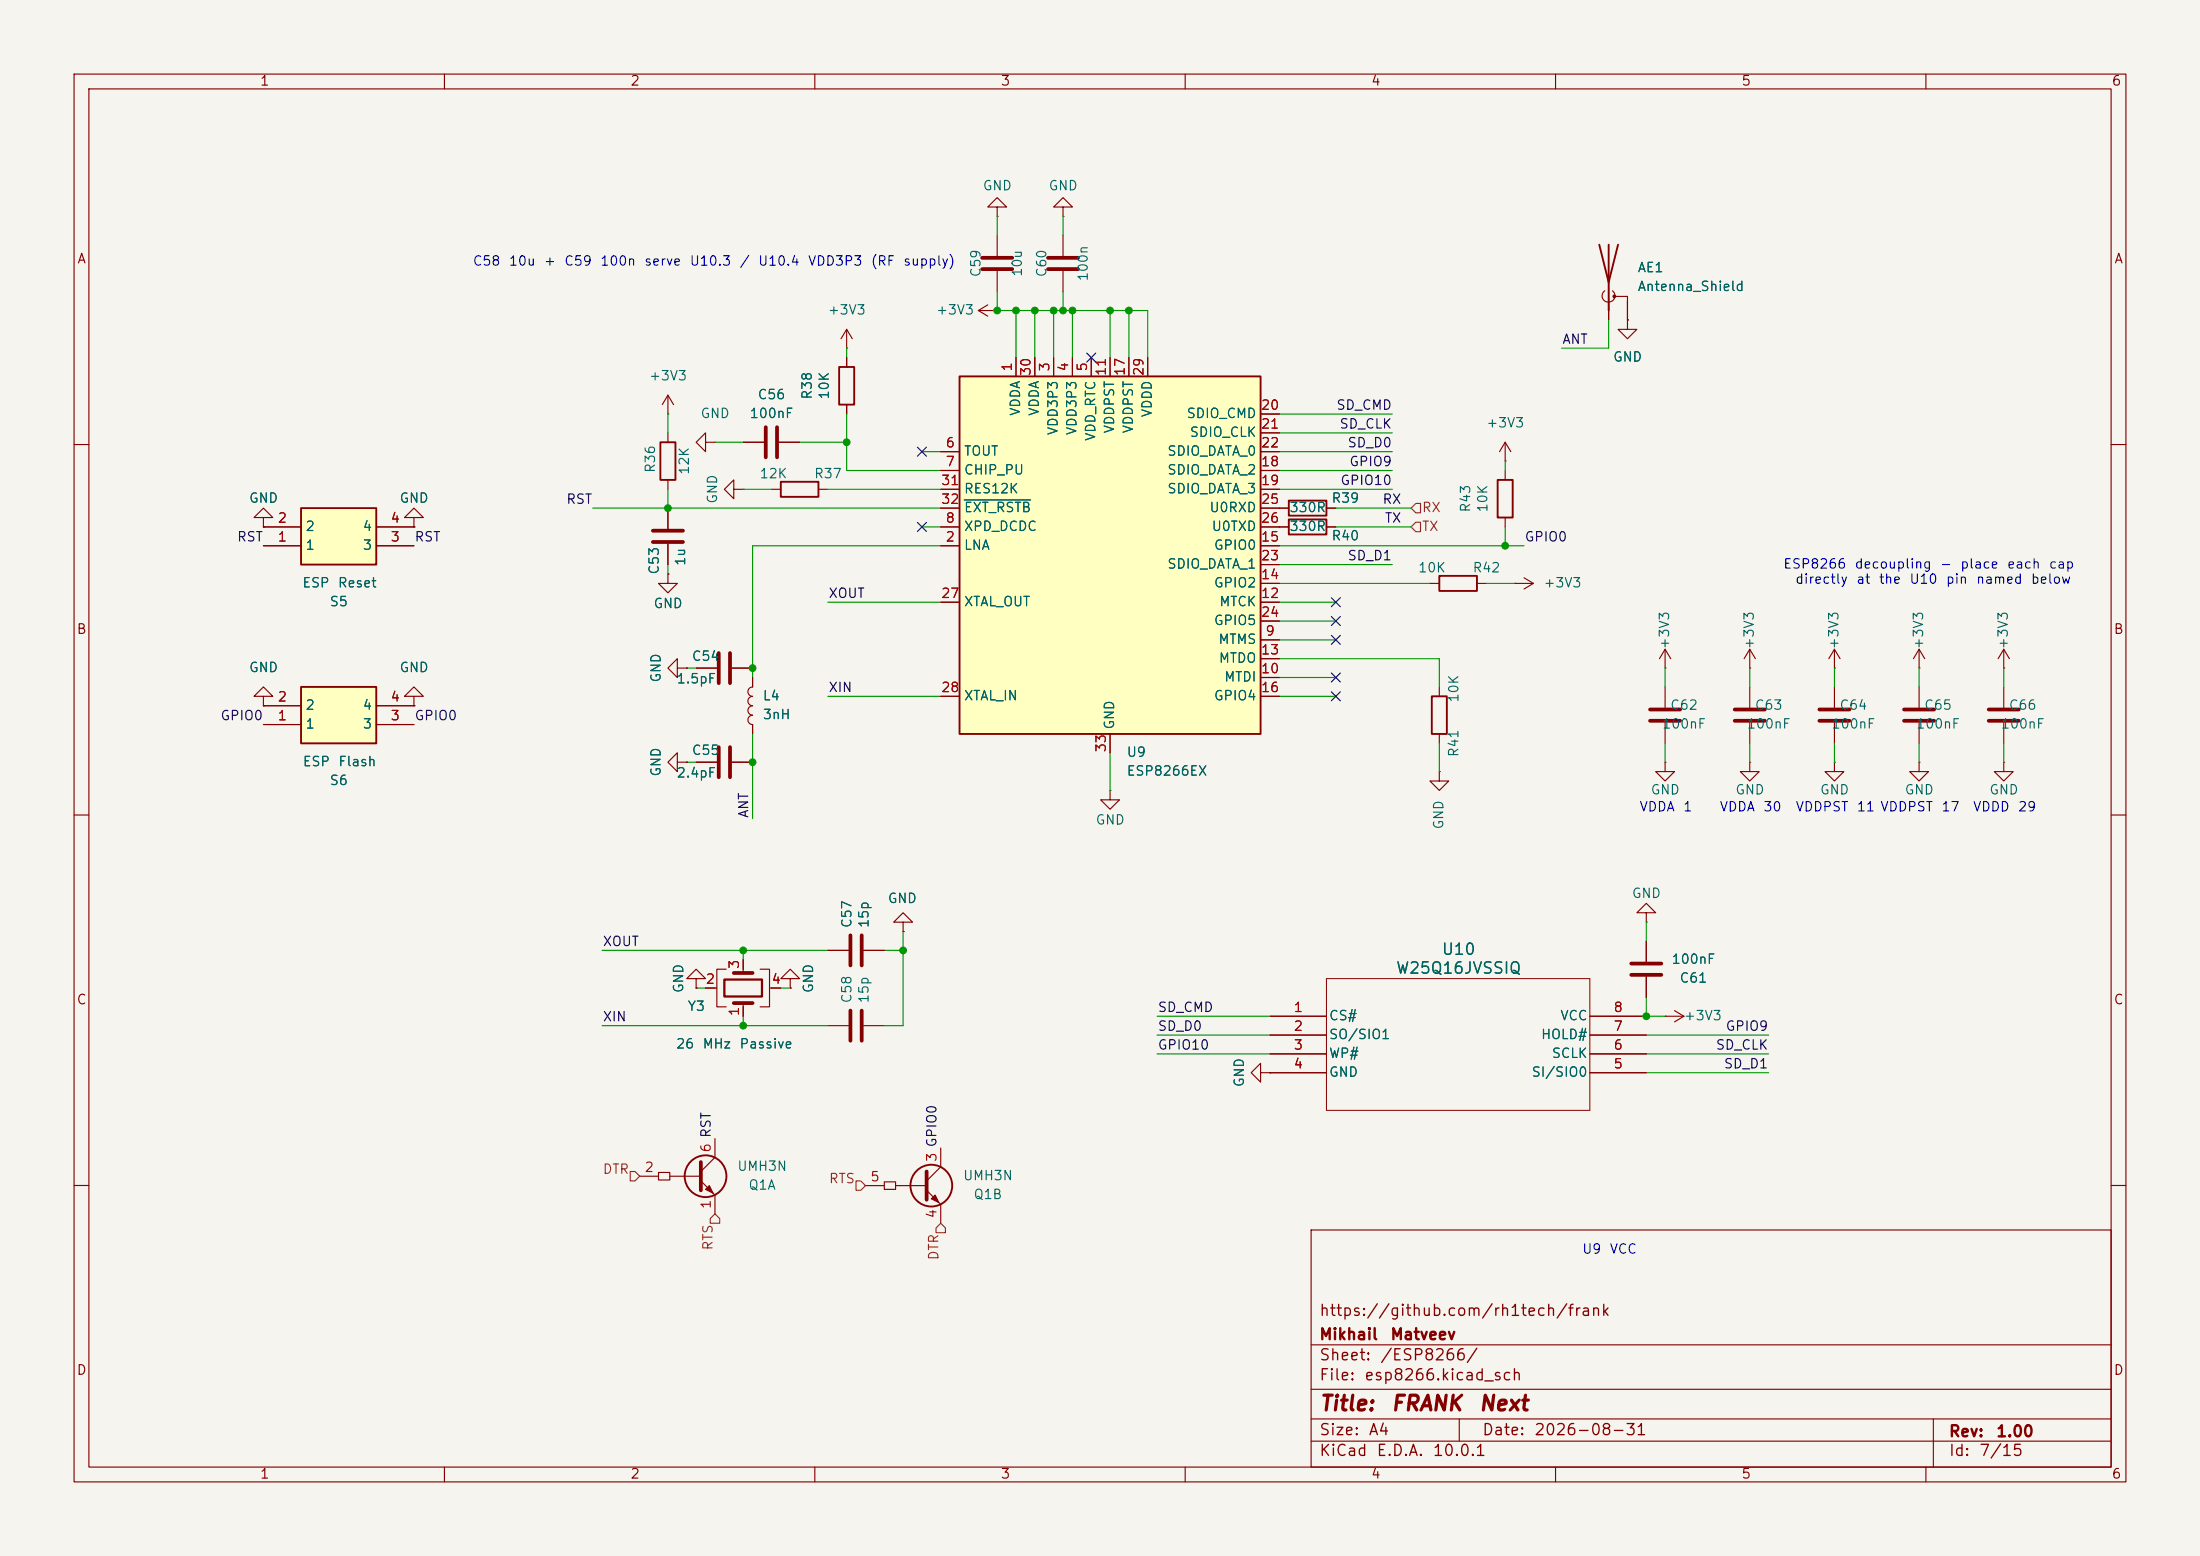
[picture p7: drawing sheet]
<svg xmlns="http://www.w3.org/2000/svg" width="297mm" height="210mm" viewBox="0 0 297 210" stroke-linecap="round" stroke-linejoin="round" font-family="sans-serif">
<path d="M0 0h297v210h-297z" fill="#f5f4ef" stroke="#f5f4ef" stroke-width=".14"/>
<g fill="none" stroke="#840000" stroke-width=".15">
<path d="M10 10h277v190h-277zM12 12h273v186h-273zM60 10v2M110 10v2M160 10v2M210 10v2M260 10v2M90.2 58.4v1.3M203.2 59.7v2.5M203.2 59.7l-.8 1.3M203.2 59.7l.8 1.3M219.7 43.2v1.3h1.3l-1.3 1.2-1.3-1.2h1.3"/>
<path d="M219.7 43.2h.1M10 60h2M90.2 64.8v1.2M90.2 68.6v2.8M90.2 73.4v2.8M172.7 68.6h1.3M179.1 68.6h1.2M203.2 62.2h.1M203.2 63.5v1.3M203.2 69.9v1.2M285 60h2M10 110h2"/>
<path d="M91.4 102.9v-1.3l-1.2 1.3 1.2 1.2v-1.2h1.3M92.7 102.9h.1M285 110h2M10 160h2M177 166h108v32h-108zM285 160h2M60 198v2M110 198v2M160 198v2M177 194.5h108M177 191.5h108M177 187.5h108"/>
<path d="M177 181.5h108M197 191.5v3M210 198v2M260 198v2M261 191.5v6.5"/>
</g>
<path d="M89.2 59.7h2v5.1h-2zM174 67.6h5.1v2h-5.1zM202.2 64.8h2v5.1h-2z" fill="none" stroke="#840000" stroke-width=".25"/>
<path d="M88.1 71.6h4.1M88.1 73.2h4.1" fill="none" stroke="#840000" stroke-width=".51"/>
<path d="M40.6 92.7h10.2v7.6h-10.2z" fill="#ffffc2"/>
<path d="M40.6 92.7h10.2v7.6h-10.2z" fill="none" stroke="#840000" stroke-width=".25"/>
<path d="M35.6 97.8h5M35.6 95.3h5M50.8 97.8h5.1M50.8 95.3h5.1M55.9 94h1.2l-1.2-1.3-1.3 1.3h1.3v1.3M55.9 95.3h.1" fill="none" stroke="#840000" stroke-width=".15"/>
<path d="M129.5 50.8h40.7v48.3h-40.7z" fill="#ffffc2"/>
<path d="M129.5 50.8h40.7v48.3h-40.7zM193.3 94h2v5.1h-2z" fill="none" stroke="#840000" stroke-width=".25"/>
<g fill="none" stroke="#840000" stroke-width=".15">
<path d="M134.6 27.9h1.3l-1.3-1.2-1.3 1.2h1.3v1.3M134.6 29.2h.1M134.6 31.8v2.7M134.6 36.6v2.8M143.5 27.9h1.3l-1.3-1.2-1.3 1.2h1.3v1.3M143.5 29.2h.1M143.5 31.8v2.7M143.5 36.6v2.8M137.2 48.3v2.5M139.7 48.3v2.5M142.2 48.3v2.5M144.8 48.3v2.5"/>
<path d="M147.3 48.3v2.5M149.9 48.3v2.5M152.4 48.3v2.5M154.9 48.3v2.5M170.2 55.9h2.5M170.2 58.4h2.5M35.6 69.9h1.2l-1.2-1.3-1.3 1.3h1.3v1.2M35.6 71.1h.1M55.9 69.9h1.2l-1.2-1.3-1.3 1.3h1.3v1.2M55.9 71.1h.1M90.2 77.5v1.2h1.2l-1.2 1.3-1.3-1.3h1.3M90.2 77.5h.1"/>
<path d="M127 73.7h2.5M127 61h2.5M127 63.5h2.5M127 71.1h2.5M127 66h2.5M127 68.6h2.5M170.2 73.7h2.5M170.2 61h2.5M170.2 63.5h2.5M170.2 71.1h2.5M170.2 78.7h2.5M170.2 66h2.5"/>
<path d="M170.2 76.2h2.5M170.2 68.6h2.5M35.6 94h1.2l-1.2-1.3-1.3 1.3h1.3v1.3M35.6 95.3h.1M91.4 90.2v-1.3l-1.2 1.3 1.2 1.2v-1.2h1.3M92.7 90.2h.1M94 90.2h2.8M98.8 90.2h2.8M101.6 91.4v1.3a.64 .64 0 0 0-.6 .7 .64 .64 0 0 0 .6 .6 .64 .64 0 0 0-.6 .6 .64 .64 0 0 0 .6 .7 .64 .64 0 0 0-.6 .6 .64 .64 0 0 0 .6 .6 .63 .63 0 0 0-.6 .7 .63 .63 0 0 0 .6 .6v1.3M127 81.3h2.5M127 94h2.5M149.9 99.1v2.5"/>
<path d="M170.2 86.4h2.5M170.2 91.4h2.5M170.2 81.3h2.5M170.2 88.9h2.5M170.2 94h2.5M170.2 83.8h2.5M194.3 92.7v1.3M194.3 99.1v1.2M149.9 106.7v1.3h1.2l-1.2 1.2-1.3-1.2h1.3M149.9 106.7h.1M194.3 104.1v1.3h1.3l-1.3 1.3-1.3-1.3h1.3M194.3 104.1h.1"/>
<path d="M121.9 124.5h1.3l-1.3-1.3-1.3 1.3h1.3v1.2M121.9 125.7h.1M171.4 137.2h7.7M171.4 139.7h7.7M214.6 137.2h7.6M214.6 139.7h7.6M171.4 142.2h7.7M171.4 144.8h7.7M214.6 142.2h7.6M214.6 144.8h7.6"/>
</g>
<path d="M130.2 67.5h8.9" fill="none" stroke="#006464" stroke-width=".15"/>
<path d="M132.6 34.8h4.1M132.6 36.3h4.1M141.5 34.8h4M141.5 36.3h4M97 88.1v4.1M98.6 88.1v4.1" fill="none" stroke="#840000" stroke-width=".51"/>
<path d="M179.1 132.1h35.5v17.8h-35.5z" fill="none" stroke="#840000" stroke-width=".14"/>
<path d="M40.6 68.6h10.2v7.6h-10.2z" fill="#ffffc2"/>
<g fill="none" stroke="#840000" stroke-width=".25">
<path d="M215.9 33l1.3 5.1 1.2-5.1M217.2 33v8.9M113.3 49.5h2v5.1h-2zM40.6 68.6h10.2v7.6h-10.2zM105.4 65h5.1v2.1h-5.1zM174 70.1h5.1v2h-5.1zM194.3 77.7h5.1v2.1h-5.1z"/>
<circle cx="95.2" cy="158.7" r="2.82"/>
<circle cx="125.7" cy="160" r="2.82"/>
</g>
<g fill="none" stroke="#840000" stroke-width=".15">
<path d="M216.7 39.2a.85 .85 0 0 0-.2 1.3 .85 .85 0 0 0 1.3 0 .85 .85 0 0 0-.1-1.3M217.2 38.1v5.1M90.2 55.9h.1M90.2 53.3l-.8 1.3M90.2 53.3l.7 1.3M90.2 53.3v2.6M95.2 59.7v-1.3l-1.2 1.3 1.2 1.3v-1.3h1.3M96.5 59.7h.1M100.3 59.7h2.8M105.2 59.7h2.7M114.3 47h.1M114.3 44.5v2.5"/>
<path d="M114.3 48.3v1.2M114.3 54.6v1.3M114.3 44.5l-.8 1.2M114.3 44.5l.8 1.2M132.1 41.9l1.2 .8M132.1 41.9h2.5M133.3 41.1l-1.2 .8M134.6 41.9h.1M137.2 48.3v2.5M139.7 48.3v2.5M142.2 48.3v2.5M144.8 48.3v2.5"/>
<path d="M147.3 48.3v2.5M149.9 48.3v2.5M152.4 48.3v2.5M154.9 48.3v2.5M170.2 55.9h2.5M170.2 58.4h2.5M217.9 40h1.8v3.2M219.7 43.2h.1M35.6 71.1h.1M35.6 73.7h5M35.6 71.1h5M50.8 73.7h5.1"/>
<path d="M50.8 71.1h5.1M55.9 71.1h.1M90.2 77.5h.1M90.2 68.6v2.8M90.2 73.4v2.8M99.1 66v-1.2l-1.3 1.2 1.3 1.3v-1.3h1.2M100.3 66h.1M104.1 66h1.3M110.5 66h1.3M127 73.7h2.5M127 71.1h2.5M127 66h2.5"/>
<path d="M127 61h2.5M127 63.5h2.5M127 68.6h2.5M170.2 73.7h2.5M170.2 71.1h3.8M170.2 78.7h2.5M170.2 66h2.5M170.2 61h2.5M170.2 63.5h2.5M170.2 76.2h2.5M170.2 68.6h3.8M179.1 71.1h1.2"/>
<path d="M179.1 68.6h1.2M193 78.7h1.3M199.4 78.7h1.3M204.5 78.7h.1M204.5 78.7h2.5M205.7 78l1.3 .7M207 78.7l-1.3 .8M35.6 95.3h.1M35.6 97.8h5M35.6 95.3h5M50.8 97.8h5.1M50.8 95.3h5.1"/>
<path d="M55.9 95.3h.1M92.7 90.2h.1M94 90.2h2.8M98.8 90.2h2.8M101.6 91.4v1.3M101.6 97.8v1.3M127 81.3h2.5M127 94h2.5M149.9 99.1v2.5M170.2 86.4h2.5M170.2 91.4h2.5M170.2 81.3h2.5"/>
<path d="M170.2 88.9h2.5M170.2 94h2.5M170.2 83.8h2.5M224.8 90.2h.1M224.8 87.6l-.8 1.3M224.8 87.6l.8 1.3M224.8 87.6v2.6M224.8 92.7v2.8M224.8 97.5v2.8M236.2 90.2h.1M236.2 87.6l-.7 1.3M236.2 87.6l.8 1.3"/>
<path d="M236.2 87.6v2.6M236.2 92.7v2.8M236.2 97.5v2.8M247.6 90.2h.1M247.6 87.6l-.7 1.3M247.6 87.6l.8 1.3M247.6 87.6v2.6M247.6 92.7v2.8M247.6 97.5v2.8M259.1 90.2h.1M259.1 87.6v2.6M259.1 92.7v2.8"/>
<path d="M259.1 97.5v2.8M259.1 87.6l-.8 1.3M259.1 87.6l.7 1.3M270.5 90.2h.1M270.5 87.6v2.6M270.5 92.7v2.8M270.5 97.5v2.8M270.5 87.6l-.8 1.3M270.5 87.6l.8 1.3M92.7 102.9h.1M94 102.9h2.8M98.8 102.9h2.8"/>
<path d="M224.8 102.9v1.2h1.3l-1.3 1.3-1.3-1.3h1.3M224.8 102.9h.1M236.2 102.9v1.2h1.3l-1.3 1.3-1.3-1.3h1.3M236.2 102.9h.1M247.6 102.9v1.2h1.3l-1.3 1.3-1.2-1.3h1.2M247.6 102.9h.1M259.1 102.9v1.2h1.2l-1.2 1.3-1.3-1.3h1.3M259.1 102.9h.1M270.5 102.9v1.2h1.3l-1.3 1.3-1.3-1.3h1.3M270.5 102.9h.1M94 132.1h1.2l-1.2-1.3-1.3 1.3h1.3v1.3M94 133.4h.1"/>
<path d="M95.2 133.4h1.6M98 130.8h-1.2v5.1h1.2M100.3 129.5v1.8M100.3 135.4v1.8M102.6 130.8h1.3v5.1h-1.3M103.9 133.4h1.5M106.7 132.1h1.2l-1.2-1.3-1.3 1.3h1.3v1.3M106.7 133.4h.1M111.8 128.3h2.8M111.8 138.4h2.8M116.6 128.3h2.8M116.6 138.4h2.8"/>
<path d="M121.9 125.7h.1M171.4 137.2h7.7M171.4 139.7h7.7M214.6 137.2h7.6M214.6 139.7h7.6M222.2 123.2h-1.2l1.2-1.3 1.3 1.3h-1.3v1.3M222.2 124.5h.1M222.2 127v2.8M222.2 131.8v2.8M224.8 137.2h.1M224.8 137.2h2.5M226.1 136.4l1.2 .8"/>
<path d="M227.3 137.2l-1.2 .7M86.4 158.8h2.5M88.9 158.2h1.5v1.1h-1.5zM90.4 158.8h4.1M94.6 159.4l1.9 1.9v2.5M96.5 153.7v2.5l-1.9 1.9M119.4 159.5h1.5v1h-1.5zM127 154.9v2.6l-1.9 1.9M170.2 144.8v-1.3l-1.3 1.3 1.3 1.3v-1.3h1.2M171.4 144.8h.1M171.4 142.2h7.7M171.4 144.8h7.7"/>
<path d="M214.6 142.2h7.6M214.6 144.8h7.6M116.8 160h2.6M120.9 160h4.1M125.1 160.7l1.9 1.9v2.5"/>
</g>
<g fill="none" stroke="#840000" stroke-width=".51">
<path d="M103.4 57.7v4M104.9 57.7v4M222.8 95.8h4M222.8 97.3h4M234.2 95.8h4.1M234.2 97.3h4.1M245.6 95.8h4.1M245.6 97.3h4.1M257 95.8h4.1M257 97.3h4.1M268.5 95.8h4M268.5 97.3h4"/>
<path d="M97 100.8v4.1M98.6 100.8v4.1M99.1 135.4h2.5M99.1 131.3h2.5M114.8 126.2v4.1M114.8 136.4v4.1M116.3 126.2v4.1M116.3 136.4v4.1M220.2 131.6h4.1M220.2 130h4.1M94.6 156.8v3.9M125.1 158.1v3.8"/>
</g>
<g fill="#840000" stroke="#840000" stroke-width=".15">
<path d="M125.7 161.8l.5-.5 .5 1z"/>
<path d="M95.2 160.5l.6-.5 .5 1z"/>
<circle cx="217.9" cy="40" r=".18"/>
</g>
<path d="M97.8 132.2h5.1v2.3h-5.1z" fill="none" stroke="#840000" stroke-width=".3"/>
<path d="M191.1 67.9h.7v1.3h-.7l-.6-.6zM191.1 70.5h.7v1.3h-.7l-.6-.7zM85.1 158.1h.6l.7 .7-.7 .6h-.6zM115.6 159.4h.6l.6 .6-.6 .7h-.6zM96.5 163.8l.7 .7v.6h-1.3v-.6zM126.4 165.7l.6-.6 .6 .6v.7h-1.2z" fill="none" stroke="#725600" stroke-width=".15"/>
<g fill="none" stroke="#009600" stroke-width=".15">
<path d="M134.6 39.4v2.5h20.3v6.4M134.6 29.2v2.6M143.5 29.2v2.6M143.5 39.4v2.5M90.2 55.9v2.5M96.5 59.7h3.8M107.9 59.7h6.4M114.3 55.9v7.6h12.7M114.3 47v1.3M137.2 41.9v6.4M139.7 41.9v6.4M142.2 41.9v6.4"/>
<path d="M144.8 41.9v6.4M149.9 41.9v6.4M152.4 41.9v6.4M172.7 55.9h15.3M172.7 58.4h15.3M217.2 43.2v3.8h-6.4M80 68.6h47M90.2 66v2.6M90.2 76.2v1.3M100.3 66h3.8M111.8 66h15.2M124.5 71.1h2.5"/>
<path d="M124.5 61h2.5M127 73.7h-25.4v17.7M172.7 66h15.3M172.7 76.2h15.3M172.7 78.7h20.3M172.7 73.7h33M172.7 63.5h15.3M172.7 61h15.3M180.3 71.1h10.2M180.3 68.6h10.2M200.7 78.7h3.8M203.2 62.2v1.3"/>
<path d="M203.2 71.1v2.6M92.7 90.2h1.3M101.6 99.1v11.4M111.8 81.3h15.2M111.8 94h15.2M172.7 81.3h7.6M172.7 88.9h21.6v3.8M172.7 94h7.6M172.7 86.4h7.6M172.7 83.8h7.6M172.7 91.4h7.6M224.8 90.2v2.5"/>
<path d="M236.2 90.2v2.5M247.6 90.2v2.5M259.1 90.2v2.5M270.5 90.2v2.5M92.7 102.9h1.3M149.9 101.6v5.1M194.3 100.3v3.8M224.8 100.3v2.6M236.2 100.3v2.6M247.6 100.3v2.6M259.1 100.3v2.6M270.5 100.3v2.6"/>
<path d="M81.3 128.3h30.5M81.3 138.4h30.5M94 133.4h1.2M100.3 128.3v1.2M100.3 137.2v1.2M105.4 133.4h1.3M119.4 128.3h2.5M121.9 125.7v12.7h-2.5M156.2 139.7h15.2M156.2 137.2h15.2M222.2 124.5v2.5M222.2 134.6v2.6h2.6"/>
<path d="M222.2 139.7h16.6M156.2 142.2h15.2M222.2 142.2h16.6M222.2 144.8h16.6"/>
</g>
<g fill="none" stroke="#000084" stroke-width=".15">
<path d="M146.7 47.7l1.2 1.2M147.9 47.7l-1.2 1.2M123.9 70.5l1.2 1.2M123.9 60.4l1.2 1.2M125.1 70.5l-1.2 1.2M125.1 60.4l-1.2 1.2M179.7 85.8l1.2 1.2M179.7 83.2l1.2 1.2M179.7 90.8l1.2 1.2M179.7 93.4l1.2 1.2M179.7 80.7l1.2 1.2M180.9 85.8l-1.2 1.2"/>
<path d="M180.9 83.2l-1.2 1.2M180.9 90.8l-1.2 1.2M180.9 93.4l-1.2 1.2M180.9 80.7l-1.2 1.2"/>
</g>
<path d="M130.2 67.5h8.9" fill="none" stroke="#006464" stroke-width=".15"/>
<g fill="#009600" stroke="#009600" stroke-width=".14">
<circle cx="152.4" cy="41.9" r=".46"/>
<circle cx="144.8" cy="41.9" r=".46"/>
<circle cx="143.5" cy="41.9" r=".46"/>
<circle cx="149.9" cy="41.9" r=".46"/>
<circle cx="142.2" cy="41.9" r=".46"/>
<circle cx="222.2" cy="137.2" r=".46"/>
<circle cx="101.6" cy="102.9" r=".46"/>
<circle cx="90.2" cy="68.6" r=".46"/>
<circle cx="114.3" cy="59.7" r=".46"/>
<circle cx="101.6" cy="90.2" r=".46"/>
<circle cx="100.3" cy="128.3" r=".46"/>
<circle cx="203.2" cy="73.7" r=".46"/>
<circle cx="121.9" cy="128.3" r=".46"/>
<circle cx="100.3" cy="138.4" r=".46"/>
<circle cx="139.7" cy="41.9" r=".46"/>
<circle cx="137.2" cy="41.9" r=".46"/>
<circle cx="134.6" cy="41.9" r=".46"/>
</g>
<g font-size="2" fill="#840000">
<text x="178" y="190.9">Title:</text>
<text x="187.7" y="190.9">FRANK</text>
<text x="199.5" y="190.9">Next</text>
</g>
<g font-size="1.5" fill="#006464">
<text x="188.4" y="131.8">W25Q16JVSSIQ</text>
<text x="194.5" y="129.3">U10</text>
</g>
<g font-size="1.5" fill="#840000">
<text x="178" y="178">https://github.com/rh1tech/frank</text>
<text x="178" y="184">Sheet:</text>
<text x="178" y="181.2">Mikhail</text>
<text x="186.2" y="184">/ESP8266/</text>
<text x="187.6" y="181.2">Matveev</text>
<text x="178" y="186.7">File:</text>
<text x="184.1" y="186.7">esp8266.kicad_sch</text>
<text x="178" y="196.9">KiCad</text>
<text x="178" y="194.1">Size:</text>
<text x="184.7" y="194.1">A4</text>
<text x="185.7" y="196.9">E.D.A.</text>
<text x="193.3" y="196.9">10.0.1</text>
<text x="200" y="194.1">Date:</text>
<text x="207" y="194.1">2026-08-31</text>
<text x="263" y="194.3">Rev:</text>
<text x="263" y="196.9">Id:</text>
<text x="267.1" y="196.9">7/15</text>
<text x="269.4" y="194.3">1.00</text>
</g>
<g font-size="1.3" fill="#840000">
<text x="35" y="11.9">1</text>
<text x="85" y="11.9">2</text>
<text x="135" y="11.9">3</text>
<text x="185" y="11.9">4</text>
<text x="235" y="11.9">5</text>
<text x="285" y="11.9">6</text>
<text x="10.3" y="35.9">A</text>
<text x="285.3" y="35.9">A</text>
<text x="10.3" y="85.9">B</text>
<text x="285.3" y="85.9">B</text>
<text x="10.3" y="135.9">C</text>
<text x="285.3" y="135.9">C</text>
<text x="10.3" y="185.9">D</text>
<text x="285.3" y="185.9">D</text>
<text x="35" y="199.9">1</text>
<text x="85" y="199.9">2</text>
<text x="135" y="199.9">3</text>
<text x="185" y="199.9">4</text>
<text x="235" y="199.9">5</text>
<text x="285" y="199.9">6</text>
</g>
<g font-size="1.3" fill="#006464">
<text x="132.6" y="26">GND</text>
<text x="141.5" y="26">GND</text>
<text x="132.7" y="37.5" transform="rotate(-90 132.7 37.5)">C59</text>
<text x="138.3" y="37.4" transform="rotate(-90 138.3 37.4)">10u</text>
<text x="141.6" y="37.5" transform="rotate(-90 141.6 37.5)">C60</text>
<text x="147.2" y="38.1" transform="rotate(-90 147.2 38.1)">100n</text>
<text x="221" y="37.1">AE1</text>
<text x="221" y="39.6">Antenna_Shield</text>
<text x="111.7" y="42.8">+3V3</text>
<text x="126.3" y="42.8">+3V3</text>
<text x="87.5" y="51.7">+3V3</text>
<text x="217.7" y="49.1">GND</text>
<text x="94.5" y="56.7">GND</text>
<text x="101.1" y="56.7">100nF</text>
<text x="102.2" y="54.2">C56</text>
<text x="109.9" y="54" transform="rotate(-90 109.9 54)">R38</text>
<text x="112.2" y="54" transform="rotate(-90 112.2 54)">10K</text>
<text x="138" y="56.2" transform="rotate(-90 138 56.2)">VDDA</text>
<text x="140.6" y="56.2" transform="rotate(-90 140.6 56.2)">VDDA</text>
<text x="143.1" y="58.8" transform="rotate(-90 143.1 58.8)">VDD3P3</text>
<text x="145.6" y="58.8" transform="rotate(-90 145.6 58.8)">VDD3P3</text>
<text x="148.2" y="59.6" transform="rotate(-90 148.2 59.6)">VDD_RTC</text>
<text x="150.7" y="58.6" transform="rotate(-90 150.7 58.6)">VDDPST</text>
<text x="153.3" y="58.6" transform="rotate(-90 153.3 58.6)">VDDPST</text>
<text x="155.8" y="56.4" transform="rotate(-90 155.8 56.4)">VDDD</text>
<text x="160.1" y="56.7">SDIO_CMD</text>
<text x="160.5" y="59.3">SDIO_CLK</text>
<text x="200.6" y="58">+3V3</text>
<text x="88.7" y="63.9" transform="rotate(-90 88.7 63.9)">R36</text>
<text x="93.3" y="64.2" transform="rotate(-90 93.3 64.2)">12K</text>
<text x="102.4" y="64.9">12K</text>
<text x="109.8" y="64.9">R37</text>
<text x="130" y="61.8">TOUT</text>
<text x="130" y="64.4">CHIP_PU</text>
<text x="157.5" y="64.4">SDIO_DATA_2</text>
<text x="157.5" y="61.8">SDIO_DATA_0</text>
<text x="33.5" y="68.2">GND</text>
<text x="41.1" y="72">2</text>
<text x="48.9" y="72">4</text>
<text x="53.8" y="68.2">GND</text>
<text x="97.1" y="68.1" transform="rotate(-90 97.1 68.1)">GND</text>
<text x="130" y="72">XPD_DCDC</text>
<text x="130" y="66.9">RES12K</text>
<text x="130" y="69.4">EXT_RSTB</text>
<text x="157.5" y="66.9">SDIO_DATA_3</text>
<text x="163.2" y="69.4">U0RXD</text>
<text x="163.5" y="72">U0TXD</text>
<text x="174" y="69.4">330R</text>
<text x="174" y="72">330R</text>
<text x="179.7" y="68.2">R39</text>
<text x="198.8" y="69.3" transform="rotate(-90 198.8 69.3)">R43</text>
<text x="201.1" y="69.3" transform="rotate(-90 201.1 69.3)">10K</text>
<text x="41.1" y="74.5">1</text>
<text x="48.9" y="74.5">3</text>
<text x="89.3" y="77.6" transform="rotate(-90 89.3 77.6)">C53</text>
<text x="92.8" y="76.5" transform="rotate(-90 92.8 76.5)">1u</text>
<text x="130" y="74.5">LNA</text>
<text x="157.5" y="77.1">SDIO_DATA_1</text>
<text x="163.8" y="74.5">GPIO0</text>
<text x="179.7" y="73.3">R40</text>
<text x="191.3" y="77.6">10K</text>
<text x="198.7" y="77.6">R42</text>
<text x="40.7" y="79.6">ESP</text>
<text x="44.4" y="82.1">S5</text>
<text x="45.5" y="79.6">Reset</text>
<text x="88.1" y="82.4">GND</text>
<text x="130" y="82.1">XTAL_OUT</text>
<text x="163.8" y="79.6">GPIO2</text>
<text x="164.5" y="82.1">MTCK</text>
<text x="208.3" y="79.6">+3V3</text>
<text x="93.3" y="89.5">C54</text>
<text x="163.8" y="84.7">GPIO5</text>
<text x="164.4" y="87.2">MTMS</text>
<text x="164.4" y="89.8">MTDO</text>
<text x="225.7" y="87.7" transform="rotate(-90 225.7 87.7)">+3V3</text>
<text x="237.1" y="87.7" transform="rotate(-90 237.1 87.7)">+3V3</text>
<text x="248.5" y="87.7" transform="rotate(-90 248.5 87.7)">+3V3</text>
<text x="259.9" y="87.7" transform="rotate(-90 259.9 87.7)">+3V3</text>
<text x="271.4" y="87.7" transform="rotate(-90 271.4 87.7)">+3V3</text>
<text x="33.5" y="91">GND</text>
<text x="53.8" y="91">GND</text>
<text x="89.5" y="92.2" transform="rotate(-90 89.5 92.2)">GND</text>
<text x="91.2" y="92.6">1.5pF</text>
<text x="102.9" y="94.8">L4</text>
<text x="130" y="94.8">XTAL_IN</text>
<text x="163.8" y="94.8">GPIO4</text>
<text x="165.2" y="92.3">MTDI</text>
<text x="197.2" y="94.9" transform="rotate(-90 197.2 94.9)">10K</text>
<text x="41.1" y="98.7">1</text>
<text x="41.1" y="96.1">2</text>
<text x="48.9" y="98.7">3</text>
<text x="48.9" y="96.1">4</text>
<text x="102.9" y="97.4">3nH</text>
<text x="150.7" y="98.6" transform="rotate(-90 150.7 98.6)">GND</text>
<text x="224.3" y="98.7">100nF</text>
<text x="225.4" y="96.1">C62</text>
<text x="235.7" y="98.7">100nF</text>
<text x="236.8" y="96.1">C63</text>
<text x="247.2" y="98.7">100nF</text>
<text x="248.2" y="96.1">C64</text>
<text x="258.6" y="98.7">100nF</text>
<text x="259.7" y="96.1">C65</text>
<text x="270" y="98.7">100nF</text>
<text x="271.1" y="96.1">C66</text>
<text x="40.8" y="103.7">ESP</text>
<text x="44.4" y="106.3">S6</text>
<text x="45.6" y="103.7">Flash</text>
<text x="89.5" y="104.9" transform="rotate(-90 89.5 104.9)">GND</text>
<text x="91.2" y="105.3">2.4pF</text>
<text x="93.3" y="102.2">C55</text>
<text x="152" y="102.5">U9</text>
<text x="152" y="105">ESP8266EX</text>
<text x="197.2" y="102.3" transform="rotate(-90 197.2 102.3)">R41</text>
<text x="222.8" y="107.5">GND</text>
<text x="234.2" y="107.5">GND</text>
<text x="245.6" y="107.5">GND</text>
<text x="257" y="107.5">GND</text>
<text x="268.5" y="107.5">GND</text>
<text x="147.8" y="111.6">GND</text>
<text x="195.2" y="112" transform="rotate(-90 195.2 112)">GND</text>
<text x="115.3" y="125.3" transform="rotate(-90 115.3 125.3)">C57</text>
<text x="117.6" y="125.3" transform="rotate(-90 117.6 125.3)">15p</text>
<text x="119.8" y="122.2">GND</text>
<text x="220.2" y="121.5">GND</text>
<text x="225.6" y="130.4">100nF</text>
<text x="92.6" y="134.1" transform="rotate(-90 92.6 134.1)">GND</text>
<text x="92.7" y="136.8">Y3</text>
<text x="110.1" y="134.1" transform="rotate(-90 110.1 134.1)">GND</text>
<text x="115.3" y="135.5" transform="rotate(-90 115.3 135.5)">C58</text>
<text x="117.6" y="135.5" transform="rotate(-90 117.6 135.5)">15p</text>
<text x="226.7" y="132.9">C61</text>
<text x="91.2" y="141.8">26</text>
<text x="94.8" y="141.8">MHz</text>
<text x="99.7" y="141.8">Passive</text>
<text x="179.3" y="138">CS#</text>
<text x="179.3" y="140.6">SO/SIO1</text>
<text x="179.3" y="143.1">WP#</text>
<text x="207.9" y="140.6">HOLD#</text>
<text x="209.4" y="143.1">SCLK</text>
<text x="210.5" y="138">VCC</text>
<text x="227.2" y="138">+3V3</text>
<text x="168.2" y="146.8" transform="rotate(-90 168.2 146.8)">GND</text>
<text x="179.3" y="145.6">GND</text>
<text x="206.7" y="145.6">SI/SIO0</text>
<text x="99.4" y="158.3">UMH3N</text>
<text x="101" y="160.9">Q1A</text>
<text x="129.9" y="159.6">UMH3N</text>
<text x="131.3" y="162.2">Q1B</text>
</g>
<g font-size="1.3" fill="#0000c2">
<text x="63.7" y="36.2">C58</text>
<text x="68.6" y="36.2">10u</text>
<text x="73.3" y="36.2">+</text>
<text x="76.1" y="36.2">C59</text>
<text x="80.9" y="36.2">100n</text>
<text x="86.9" y="36.2">serve</text>
<text x="93" y="36.2">U10.3</text>
<text x="99.7" y="36.2">/</text>
<text x="102.2" y="36.2">U10.4</text>
<text x="109" y="36.2">VDD3P3</text>
<text x="117.5" y="36.2">(RF</text>
<text x="121.8" y="36.2">supply)</text>
<text x="240.7" y="77.1">ESP8266</text>
<text x="250.3" y="77.1">decoupling</text>
<text x="261.8" y="77.1">-</text>
<text x="264.5" y="77.1">place</text>
<text x="270.9" y="77.1">each</text>
<text x="276.5" y="77.1">cap</text>
<text x="242.3" y="79.1">directly</text>
<text x="250.5" y="79.1">at</text>
<text x="253.5" y="79.1">the</text>
<text x="257.7" y="79.1">U10</text>
<text x="262.6" y="79.1">pin</text>
<text x="266.7" y="79.1">named</text>
<text x="274.1" y="79.1">below</text>
<text x="221.2" y="109.8">VDDA</text>
<text x="227.1" y="109.8">1</text>
<text x="232.1" y="109.8">VDDA</text>
<text x="238" y="109.8">30</text>
<text x="242.3" y="109.8">VDDPST</text>
<text x="250.6" y="109.8">11 VDDPST</text>
<text x="262" y="109.8">17</text>
<text x="266.3" y="109.8">VDDD</text>
<text x="272.3" y="109.8">29</text>
<text x="213.5" y="169.5">U9</text>
<text x="217.2" y="169.5">VCC</text>
</g>
<g font-size="1.3" fill="#0f0f0f">
<text x="210.8" y="46.7">ANT</text>
<text x="180.3" y="55.6">SD_CMD</text>
<text x="180.7" y="58.2">SD_CLK</text>
<text x="180.9" y="65.8">GPIO10</text>
<text x="181.8" y="60.7">SD_D0</text>
<text x="182.1" y="63.2">GPIO9</text>
<text x="76.4" y="68.3">RST</text>
<text x="186.5" y="68.3">RX</text>
<text x="186.8" y="70.9">TX</text>
<text x="31.9" y="73.4">RST</text>
<text x="55.9" y="73.4">RST</text>
<text x="181.8" y="75.9">SD_D1</text>
<text x="205.7" y="73.4">GPIO0</text>
<text x="111.8" y="81">XOUT</text>
<text x="111.8" y="93.7">XIN</text>
<text x="29.7" y="97.5">GPIO0</text>
<text x="55.9" y="97.5">GPIO0</text>
<text x="101.3" y="110.5" transform="rotate(-90 101.3 110.5)">ANT</text>
<text x="81.3" y="128">XOUT</text>
<text x="156.2" y="136.9">SD_CMD</text>
<text x="81.3" y="138.2">XIN</text>
<text x="156.2" y="142">GPIO10</text>
<text x="156.2" y="139.4">SD_D0</text>
<text x="231.5" y="142">SD_CLK</text>
<text x="232.9" y="139.4">GPIO9</text>
<text x="232.6" y="144.5">SD_D1</text>
</g>
<g font-size="1.3" fill="#a90000">
<text x="136.9" y="50.2" transform="rotate(-90 136.9 50.2)">1</text>
<text x="139.4" y="50.8" transform="rotate(-90 139.4 50.8)">30</text>
<text x="142" y="50.2" transform="rotate(-90 142 50.2)">3</text>
<text x="144.5" y="50.2" transform="rotate(-90 144.5 50.2)">4</text>
<text x="147.1" y="50.2" transform="rotate(-90 147.1 50.2)">5</text>
<text x="149.6" y="50.8" transform="rotate(-90 149.6 50.8)">11</text>
<text x="152.1" y="50.8" transform="rotate(-90 152.1 50.8)">17</text>
<text x="154.7" y="50.8" transform="rotate(-90 154.7 50.8)">29</text>
<text x="170.1" y="55.6">20</text>
<text x="170.1" y="58.2">21</text>
<text x="127" y="65.8">31</text>
<text x="127.6" y="60.7">6</text>
<text x="127.6" y="63.2">7</text>
<text x="170.1" y="63.2">18</text>
<text x="170.1" y="65.8">19</text>
<text x="170.1" y="60.7">22</text>
<text x="37.4" y="70.9">2</text>
<text x="52.6" y="70.9">4</text>
<text x="127" y="68.3">32</text>
<text x="127.6" y="70.9">8</text>
<text x="170.1" y="68.3">25</text>
<text x="170.1" y="70.9">26</text>
<text x="37.4" y="73.4">1</text>
<text x="52.6" y="73.4">3</text>
<text x="127.6" y="73.4">2</text>
<text x="170.1" y="73.4">15</text>
<text x="170.1" y="75.9">23</text>
<text x="127" y="81">27</text>
<text x="170.1" y="81">12</text>
<text x="170.1" y="78.5">14</text>
<text x="170.1" y="83.6">24</text>
<text x="170.1" y="88.6">13</text>
<text x="170.7" y="86.1">9</text>
<text x="37.4" y="95">2</text>
<text x="52.6" y="95">4</text>
<text x="127" y="93.7">28</text>
<text x="170.1" y="91.2">10</text>
<text x="170.1" y="93.7">16</text>
<text x="37.4" y="97.5">1</text>
<text x="52.6" y="97.5">3</text>
<text x="149.6" y="101.6" transform="rotate(-90 149.6 101.6)">33</text>
<text x="100.1" y="130.9" transform="rotate(-90 100.1 130.9)">3</text>
<text x="95.2" y="133.1">2</text>
<text x="100.1" y="137.2" transform="rotate(-90 100.1 137.2)">1</text>
<text x="104.1" y="133.1">4</text>
<text x="174.6" y="136.9">1</text>
<text x="217.7" y="136.9">8</text>
<text x="174.6" y="139.4">2</text>
<text x="174.6" y="142">3</text>
<text x="217.7" y="142">6</text>
<text x="217.7" y="139.4">7</text>
<text x="174.6" y="144.5">4</text>
<text x="217.7" y="144.5">5</text>
<text x="96.3" y="155.6" transform="rotate(-90 96.3 155.6)">6 RST</text>
<text x="86.9" y="158.5">2</text>
<text x="117.4" y="159.8">5</text>
<text x="126.7" y="156.9" transform="rotate(-90 126.7 156.9)">3 GPIO0</text>
<text x="96.3" y="163.3" transform="rotate(-90 96.3 163.3)">1</text>
<text x="126.7" y="164.5" transform="rotate(-90 126.7 164.5)">4</text>
</g>
<g font-size="1.3" fill="#725600">
<text x="191.9" y="69.4">RX</text>
<text x="191.9" y="72">TX</text>
<text x="81.3" y="158.8">DTR</text>
<text x="111.8" y="160">RTS</text>
<text x="96.5" y="168.9" transform="rotate(-90 96.5 168.9)">RTS</text>
<text x="127" y="170.2" transform="rotate(-90 127 170.2)">DTR</text>
</g>
</svg>
